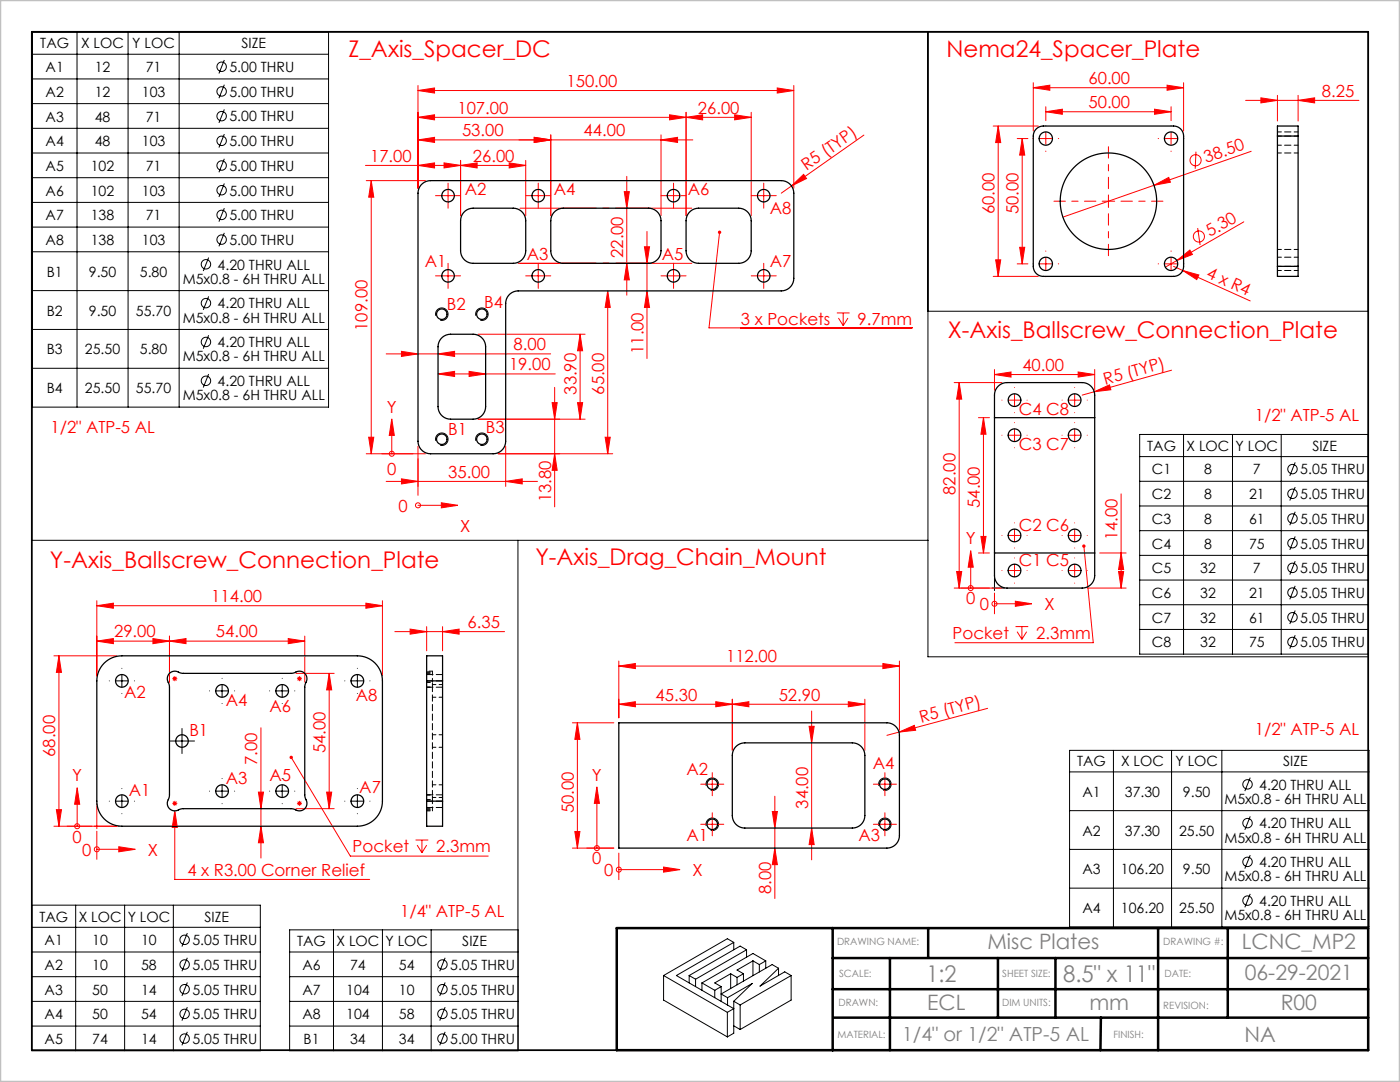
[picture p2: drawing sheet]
<svg xmlns="http://www.w3.org/2000/svg" width="279mm" height="216mm" viewBox="0 0 279 216" stroke-linecap="round" stroke-linejoin="round" font-family="sans-serif">
<g fill="none" stroke="#f00" stroke-width=".2">
<path d="M83.4 18.1l3.3-.5v1zM83.4 17.1v20.4M83.4 18.1h75M155.1 17.6l3.3 .5-3.3 .5zM158.4 17.1v20.4M206.2 17.5l3.3-.5v1zM206.2 16.5v9.6M206.2 17.5h30M232.9 17l3.3 .5-3.3 .5zM236.2 16.5v9.6M251.6 19.5l3.3 .5-3.3 .5zM254.9 19v5.1"/>
<path d="M259.1 19v5.1M72.9 33h32M73.1 36h11.8M74.1 36v54.5M74.1 36l.5 3.3h-1zM83.4 27.9l3.3-.5v1zM83.4 23.4l3.3-.5v1zM83.4 33l3.3-.5v1zM88.2 39h2.5M88.6 32.5l3.3 .5-3.3 .5zM89.4 37.8v2.5M91.9 33l3.3-.5v1z"/>
<path d="M91.9 32v11M101.6 32.5l3.3 .5-3.3 .5zM104.9 32v11M106.2 39h2.5M106.6 27.4l3.3 .5-3.3 .5zM107.4 37.8v2.5M109.9 26.9v16.1M124.6 38.2h1l-.5 3.3zM125.1 35.2v23.7M131.9 27.9l3.3-.5v1zM131.9 26.9v16.1M133.2 39h2.5"/>
<path d="M133.6 22.9l3.3 .5-3.3 .5zM134.4 37.8v2.5M136.9 23.4l3.3-.5v1zM136.9 22.4v20.6M138.3 27.9h-54.9M146.6 22.9l3.3 .5-3.3 .5zM149.9 22.4v20.6M149.9 23.4h-66.5M151.2 39h2.5M152.4 37.8v2.5M158 37.1l2.4-2.3 .6 .8zM172.4 27l-16.5 11.5"/>
<path d="M198.2 25.1h9M199.2 25.1v30M199.2 25.1l.5 3.4h-1zM203 27.6h2.1M204 27.6l.5 3.4h-1zM204 27.6v25M207.5 27.6h2.5M208.7 26.4v2.5M208.7 22.3l3.3-.5v1zM208.7 21.3v2.8M208.7 22.3h25M221.2 38.9v2.5"/>
<path d="M230.3 37l2.9-1.6 .4 1zM230.4 21.8l3.3 .5-3.3 .5zM232.5 27.6h2.5M233.7 26.4v2.5M233.7 21.3v2.8M238.7 30.3l-.2 3.4M248.6 20h22.6M249.7 30.2l-37.6 13.1M259.1 20l3.3-.5v1zM88.2 55h2.5M89.4 53.8v2.5M103.4 52.5h26.7"/>
<path d="M106.2 55h2.5M107.4 53.8v2.5M121.3 58v32.5M121.3 58l.5 3.3h-1zM125.1 52.5l.5 3.3h-1zM128.6 49.2h1l-.5 3.3zM129.1 58l.5 3.3h-1zM129.1 46.2v25.3M133.2 55h2.5M134.4 53.8v2.5M143.6 46.3l-2.1 19.1h40.5M151.2 55h2.5"/>
<path d="M152.4 53.8v2.5M198.2 55.1h9M198.7 51.8h1l-.5 3.3zM203 52.6h2.1M203.5 49.3h1l-.5 3.3zM207.5 52.6h2.5M208.7 51.4v2.5M220 40.1h2.5M232.5 52.6h2.5M233.7 51.4v2.5M234.2 53.1l15.3 6.9M234.9 52l2.6-2.1 .5 .9z"/>
<path d="M236 54l3.3 .9-.5 .9zM239 45.5l.5 3.4M248.2 44.3l-15.6 9M77.1 70.6h32.8M80.1 70.1l3.3 .5-3.3 .5zM87.4 74.6l3.3-.5v1zM87.4 74.6h23.4M87.4 70.6l3.3-.5v1zM93.6 74.1l3.3 .5-3.3 .5zM95.4 66.7h21.4M110.7 77.3v23.8M115.8 66.7v16.9"/>
<path d="M115.8 66.7l.5 3.3h-1zM167 62.4h2.6M167.3 63.5l1 1.5M168.3 62.4v2.6M169.2 63.5l-.9 1.5M190.4 76.3h9.6M191.4 76.3v41M191.4 76.3l.5 3.3h-1zM198.5 74.7l3.3-.5v1zM198.5 73.7v4.1M198.5 74.7h20M201.2 79.8h2.5"/>
<path d="M202.5 78.6v2.5M213.2 79.8h2.5M214.5 78.6v2.5M215.2 74.2l3.3 .5-3.3 .5zM218.4 78.2l3-1.4 .3 1zM218.5 73.7v4.1M233.8 73.9l-17.8 4.9M73.1 90.5h11.8M73.6 87.2h1l-.5 3.3zM77.1 96.1h30.2M78.2 83.6l.5 3.3h-1zM78.2 86.9v3.6"/>
<path d="M80.1 95.6l3.3 .5-3.3 .5zM83.4 89v9.8M99.4 90.5h22.9M100.9 96.1l3.3-.5v1zM100.9 89v8.1M110.2 80.3h1l-.5 3.3zM110.7 90.5l.5 3.3h-1zM115.3 80.3h1l-.5 3.3zM116.8 83.6h-21.4M120.8 87.2h1l-.5 3.3zM195.3 83.3h2.2M196.3 83.3l.5 3.3h-1z"/>
<path d="M196.3 83.3v27M201.2 86.8h2.5M202.5 85.6v2.5M213.2 86.8h2.5M214.5 85.6v2.5M223.7 98.5v18.8M19.3 119.9v15M76.3 119.9v15M83.4 100.8h4.7M88.1 100.3l3.3 .5-3.3 .5zM190.4 117.3h9.6M190.9 114h1l-.5 3.3z"/>
<path d="M193.7 113.2v4.1M193.7 109.9l.5 3.3h-1zM195.3 110.3h2.2M195.8 107h1l-.5 3.3zM198.5 118.3v4.2M201.2 106.8h2.5M201.2 113.8h2.5M202.5 105.6v2.5M202.5 112.6v2.5M202.6 120l3.3 .5-3.3 .5zM213.2 106.8h2.5M213.2 113.8h2.5"/>
<path d="M214.5 105.6v2.5M214.5 112.6v2.5M216.3 109l1.9 19.2h-27.6M217 117.3h7.7M219.5 110.3h5.2M223.2 114h1.1l-.6 3.3zM223.7 110.3l.6 3.3h-1.1zM10.8 130.9h12.5M11.8 130.9l.5 3.3h-1zM11.8 130.9v34M19.3 120.9l3.3-.5v1zM19.3 127.9l3.3-.5v1z"/>
<path d="M19.3 120.9h57M30.5 127.4l3.3 .5-3.3 .5zM33.8 126.9v9.2M33.8 127.9l3.3-.5v1zM34.4 135.4h1M34.5 135.1l.7 .7M34.9 134.9v1M35.2 135.1l-.7 .7M57.5 127.4l3.3 .5-3.3 .5zM59.1 134.4h7.6M59.3 135.4h1M59.4 135.1l.7 .7"/>
<path d="M59.8 134.9v1M60.1 135.1l-.7 .7M60.8 127.9h-41.5M60.8 126.9v9.2M65.7 134.4l.5 3.3h-1zM65.7 134.4v27M73 120.4l3.3 .5-3.3 .5zM78.8 126h21.9M81.8 125.5l3.3 .5-3.3 .5zM85.1 125v4.9M88.3 126l3.3-.5v1zM88.3 125v4.9"/>
<path d="M123.5 132.9l3.3-.5v1zM123.5 131.9v11.3M123.5 132.9h56M146.1 139.5v10.2M172.6 139.5v10.2M176.2 132.4l3.3 .5-3.3 .5zM179.5 131.9v13.8M198.5 120.5h4.1M202.7 125h2.5M203 126l.9 1.6M203.9 125v2.6M204.9 126l-1 1.6"/>
<path d="M15.4 157.2l.5 3.3h-1zM34.5 159.9l.7 .8M34.9 159.8v1M35.2 159.9l-.7 .8M51.6 158.1h1l-.5 3.3zM52.1 145.2v26M58.1 151.1l11.8 19.7h27.5M59.4 159.9l.7 .8M59.8 159.8v1M60.1 159.9l-.7 .8M65.2 158.1h1l-.5 3.3zM114.2 144.2h8.3"/>
<path d="M115.2 144.2v25M115.2 144.2l.5 3.3h-1zM119.1 157l.5 3.3h-1zM123.5 140.5l3.3-.5v1zM123.5 140.5h49.1M140.9 156.5h2.5M142.1 155.2v2.5M142.8 140l3.3 .5-3.3 .5zM146.1 140.5l3.4-.5v1zM154.6 158.9v20.4M161.5 144.9h1l-.5 3.3zM162 141.9v29.7"/>
<path d="M169.3 140l3.3 .5-3.3 .5zM175.3 156.5h2.5M176.6 155.2v2.5M179.4 146.1l3.1-1.4 .2 1zM197.1 141.3l-20.1 5.4M10.8 164.9h13M11.3 161.6h1l-.5 3.3zM15.4 160.5v4.4M19.3 160.4v5M19.3 165.9v5.6M19.3 169.5h4.4M23.7 169l3.3 .5-3.3 .5z"/>
<path d="M34.4 160.3h1M34.9 161.8l.5 3.3h-1zM34.9 161.8v13.7h38.9M52.1 164.9l.5 3.3h-1zM59.1 161.4h7.6M59.3 160.3h1M82.9 167.6h2.6M83.3 168.6l.9 1.6M84.2 167.6v2.6M85.2 168.6l-1 1.6M114.2 169.2h8.3M114.7 165.9h1l-.5 3.3z"/>
<path d="M119.1 160.3v8.9M123.5 170.2v5.3M123.5 173.5h8.9M132.4 173l3.3 .5-3.3 .5zM140.9 164.5h2.5M142.1 163.2v2.5M154.1 161.9h1l-.5 3.3zM154.6 169.2l.5 3.3h-1zM162 165.2l.5 3.3h-1zM175.3 164.5h2.5M176.6 163.2v2.5"/>
<circle cx="238.6" cy="32" r="1.11"/>
<circle cx="239.3" cy="47.2" r="1.11"/>
<circle cx="78.2" cy="90.5" r=".5"/>
<circle cx="83.4" cy="100.8" r=".5"/>
<circle cx="193.7" cy="117.3" r=".5"/>
<circle cx="198.5" cy="120.5" r=".5"/>
<circle cx="15.4" cy="164.9" r=".5"/>
<circle cx="19.3" cy="169.5" r=".5"/>
<circle cx="119.1" cy="169.2" r=".5"/>
<circle cx="123.5" cy="173.5" r=".5"/>
</g>
<g fill="none" stroke="#000" stroke-width=".2">
<path d="M6.5 6.4h59.1v74.8h-59.1zM6.5 15.8h59.1M6.5 10.8h59.1M15.4 6.4v74.8M25.6 6.4v74.8M35.8 6.4v74.8M44.8 12l-1.1 2.7M44.8 16.9l-1.1 2.7M185.2 6.3v124.8h87.9M6.5 20.7h59.1M6.5 25.6h59.1M6.5 30.5h59.1"/>
<path d="M6.5 35.5h59.1M44.8 21.8l-1.1 2.7M44.8 26.8l-1.1 2.6M44.8 31.7l-1.1 2.7M44.8 36.6l-1.1 2.7M6.5 40.4h59.1M6.5 45.3h59.1M6.5 50.2h59.1M6.5 58h59.1M41.6 51.4l-1 2.7M41.6 59.1l-1 2.7M44.8 41.5l-1.1 2.7"/>
<path d="M44.8 46.5l-1.1 2.7M6.5 65.7h59.1M6.5 73.5h59.1M41.6 66.9l-1 2.7M41.6 74.6l-1 2.7M87 63a1.25 1.25 0 0 1 1.1-1.6 1.25 1.25 0 0 1 1.3 1.4 1.25 1.25 0 0 1-1.6 1.1M95 63a1.25 1.25 0 0 1 1.1-1.6 1.25 1.25 0 0 1 1.3 1.4 1.25 1.25 0 0 1-1.6 1.1M185.2 62.1h87.8v-55.8h-266.7v101.5h178.9M87 88a1.25 1.25 0 0 1 1.1-1.6 1.25 1.25 0 0 1 1.3 1.4 1.25 1.25 0 0 1-1.6 1.1M95 88a1.25 1.25 0 0 1 1.1-1.6 1.25 1.25 0 0 1 1.3 1.4 1.25 1.25 0 0 1-1.6 1.1M227.4 86.7h45.7v43.8h-45.7zM227.4 96h45.7"/>
<path d="M227.4 91.1h45.7M236.2 86.7v43.8M246 86.7v43.8M255.7 86.7v43.8M258.5 92.3l-1.1 2.7M258.5 97.2l-1.1 2.7M103.4 107.8v101.8M198 117.3h2.5M198.5 115.3v2.5M227.4 101h45.7M227.4 105.9h45.7M227.4 110.8h45.7"/>
<path d="M227.4 115.7h45.7M258.5 102.1l-1.1 2.7M258.5 107l-1.1 2.7M258.5 112l-1.1 2.7M258.5 116.9l-1.1 2.7M23.1 135.9h2.5M24.3 134.6v2.5M43.1 137.9h2.5M44.3 136.6v2.5M55.1 137.9h2.5M56.3 136.6v2.5M70.1 135.9h2.5"/>
<path d="M71.3 134.6v2.5M227.4 120.7h45.7M227.4 125.6h45.7M258.5 121.8l-1.1 2.7M258.5 126.8l-1.1 2.6M23.1 159.9h2.5M24.3 158.6v2.5M35.1 147.9h2.5M36.3 146.6v2.5M43.1 157.9h2.5M44.3 156.6v2.5M55.1 157.9h2.5"/>
<path d="M56.3 156.6v2.5M70.1 159.9h2.5M71.3 158.6v2.5M140.9 156.8a1.25 1.25 0 0 1 1.1-1.6 1.25 1.25 0 0 1 1.4 1.4 1.25 1.25 0 0 1-1.6 1.1M175.4 156.8a1.25 1.25 0 0 1 1.1-1.6 1.25 1.25 0 0 1 1.3 1.4 1.25 1.25 0 0 1-1.5 1.1M213.5 149.7h59.7v35.3h-59.7zM213.5 154h59.7M222.2 149.7v35.3M233.8 149.7v35.3M243.8 149.7v35.3M249.5 155.2l-1.1 2.7M140.9 164.8a1.25 1.25 0 0 1 1.1-1.6 1.25 1.25 0 0 1 1.4 1.4 1.25 1.25 0 0 1-1.6 1.1"/>
<path d="M175.4 164.8a1.25 1.25 0 0 1 1.1-1.6 1.25 1.25 0 0 1 1.3 1.4 1.25 1.25 0 0 1-1.5 1.1M213.5 161.8h59.7M213.5 169.5h59.7M213.5 177.2h59.7M249.5 162.9l-1.1 2.7M249.5 170.6l-1.1 2.7M249.5 178.4l-1.1 2.7M6.4 180.6h45.6v29.1h-45.6zM6.4 190h45.6M6.4 194.9h45.6M6.4 199.8h45.6M6.4 185h45.6"/>
<path d="M15.1 180.6v29.1M24.9 180.6v29.1M34.6 180.6v29.1M37.4 186.2l-1.1 2.7M37.4 191.1l-1.1 2.7M37.4 196l-1.1 2.7M57.8 185.5h45.6v24.2h-45.6zM57.8 190h45.6M57.8 194.9h45.6M57.8 199.8h45.6M66.6 185.5v24.2M76.3 185.5v24.2"/>
<path d="M86 185.5v24.2M88.8 191.1l-1 2.7M88.8 196l-1 2.7M132.4 194.7v4.9l12.8 7.3M132.4 194.7l12.8 7.3M137.5 194.7l1.3 .7M137.5 194.7v1.4M138.8 195.4v1.5M140.1 196.1l2.5 1.5M140.1 196.1v1.5M142.6 197.6v1.5M143.9 196.9v2.9"/>
<path d="M143.9 196.9l-1.3 .7M145.2 199.1l4.9-2.9-3.7 3.6M145.2 199.1v1.5M145.8 194.3l-3.2 1.8 1.3 .8M145.8 194.3l1.3 .7M145.8 194.3v2.9M146.4 188l-11.4 6.7 11.4 6.6-1.2 .7M146.4 199.8l1.3 .7M146.4 188l-1.2-.7-12.8 7.4M146.4 199.8v6.4l-1.2 .7M146.4 188v1.5M147.1 195v1.5"/>
<path d="M148.4 194.3l-1.3 .7M148.4 194.3v1.5M149 189.5l-1.3-.7-10.2 5.9M149 189.5l-10.2 5.9M149 189.5v1.5M150.3 191.7l1.2 .8M150.3 191.7l-3.2 1.9 1.3 .7M150.3 191.7v3M151.5 192.5v1.4M152.8 191.7l-2.5-1.4-10.2 5.8M152.8 191.7l-1.3 .8M152.8 191.7v1.5"/>
<path d="M155.4 193.2l-1.3-.7-10.2 5.8 1.3 .8M155.4 193.2l-3.7 3.6 4.9-2.9 1.3 .8M155.4 193.2v1.4M157.9 194.7l-10.2 5.8M157.9 194.7v4.9l-10.2 5.8M6.4 204.7h45.6M37.4 201l-1.1 2.7M37.4 205.9l-1.1 2.7M57.8 204.7h45.6M88.8 201l-1 2.7M88.8 205.9l-1 2.7M145.2 202v4.9"/>
<path d="M146.4 204.7l1.3 .7M147.7 200.5v4.9"/>
<circle cx="44.2" cy="13.3" r=".94"/>
<circle cx="44.2" cy="18.2" r=".94"/>
<circle cx="44.2" cy="38" r=".94"/>
<circle cx="44.2" cy="33" r=".94"/>
<circle cx="44.2" cy="23.2" r=".94"/>
<circle cx="44.2" cy="28.1" r=".94"/>
<circle cx="41.1" cy="52.7" r=".94"/>
<circle cx="44.2" cy="47.8" r=".94"/>
<circle cx="44.2" cy="42.9" r=".94"/>
<circle cx="41.1" cy="68.2" r=".94"/>
<circle cx="41.1" cy="60.5" r=".94"/>
<circle cx="41.1" cy="76" r=".94"/>
<circle cx="257.9" cy="98.5" r=".94"/>
<circle cx="257.9" cy="93.6" r=".94"/>
<circle cx="257.9" cy="108.4" r=".94"/>
<circle cx="257.9" cy="113.3" r=".94"/>
<circle cx="257.9" cy="118.2" r=".94"/>
<circle cx="257.9" cy="103.5" r=".94"/>
<circle cx="257.9" cy="128.1" r=".94"/>
<circle cx="257.9" cy="123.2" r=".94"/>
<circle cx="249" cy="156.5" r=".94"/>
<circle cx="249" cy="179.7" r=".94"/>
<circle cx="249" cy="164.2" r=".94"/>
<circle cx="249" cy="172" r=".94"/>
<circle cx="36.8" cy="192.5" r=".94"/>
<circle cx="36.8" cy="187.5" r=".94"/>
<circle cx="36.8" cy="197.4" r=".94"/>
<circle cx="88.3" cy="197.4" r=".94"/>
<circle cx="88.3" cy="192.5" r=".94"/>
<circle cx="36.8" cy="202.3" r=".94"/>
<circle cx="36.8" cy="207.2" r=".94"/>
<circle cx="88.3" cy="202.3" r=".94"/>
<circle cx="88.3" cy="207.2" r=".94"/>
</g>
<g fill="none" stroke="#f00" stroke-width=".2" stroke-dasharray="15.2 1.3 1.3 1.3">
<path d="M88.2 39h-1.3M89.4 37.8v-1.3M90.7 39h1.2M106.2 39h-1.3M107.4 37.8v-1.3M108.7 39h1.2M133.2 39h-1.3M134.4 37.8v-1.3M135.7 39h1.2M151.2 39h-1.3M152.4 37.8v-1.3M153.7 39h1.2"/>
<path d="M206.2 27.6h-.1M208.7 25.1h.1M208.7 30.1v.1M211.2 27.6h.1M231.2 27.6h-.1M233.7 25.1h.1M233.7 30.1v.1M236.2 27.6h.1M88.2 55h-1.3M89.4 53.8v-1.3M89.4 56.3v1.2M89.4 40.3v1.2"/>
<path d="M90.7 55h1.2M106.2 55h-1.3M107.4 53.8v-1.3M107.4 56.3v1.2M107.4 40.3v1.2M108.7 55h1.2M133.2 55h-1.3M134.4 53.8v-1.3M134.4 56.3v1.2M134.4 40.3v1.2M135.7 55h1.2M151.2 55h-1.3"/>
<path d="M152.4 53.8v-1.3M152.4 56.3v1.2M152.4 40.3v1.2M153.7 55h1.2M206.2 52.6h-.1M208.7 50.1h.1M208.7 55.1v.1M211.2 52.6h.1M231.2 52.6h-.1M233.7 50.1h.1M233.7 55.1v.1M236.2 52.6h.1"/>
<path d="M200 79.8h.1M202.5 77.3h.1M205 79.8h.1M212 79.8h.1M214.5 77.3h.1M217 79.8h.1M200 86.8h.1M202.5 82.3v.1M202.5 84.3h.1M202.5 89.3v.1M205 86.8h.1M212 86.8h.1"/>
<path d="M214.5 84.3h.1M214.5 89.3v.1M214.5 82.3v.1M217 86.8h.1M200 106.8h.1M200 113.8h.1M202.5 104.3h.1M202.5 109.3v.1M202.5 111.3h.1M202.5 116.3v.1M205 106.8h.1M205 113.8h.1"/>
<path d="M212 106.8h.1M212 113.8h.1M214.5 104.3h.1M214.5 109.3v.1M214.5 111.3h.1M214.5 116.3v.1M217 106.8h.1M217 113.8h.1M140.9 156.5h-1.1M142.1 155.2v-1M142.1 157.7v1.1M143.4 156.5h1"/>
<path d="M175.3 156.5h-1M176.6 155.2v-1M176.6 157.7v1.1M177.8 156.5h1.1M140.9 164.5h-1.1M142.1 163.2v-1M142.1 165.7v1.1M143.4 164.5h1M175.3 164.5h-1M176.6 163.2v-1M176.6 165.7v1.1M177.8 164.5h1.1"/>
</g>
<g fill="none" stroke="#000" stroke-width=".2" stroke-dasharray="15.2 1.3 1.3 1.3">
<path d="M21.8 135.9h.1M24.3 133.4v-.1M24.3 138.4h.1M26.8 135.9h.1M41.8 137.9h.1M44.3 135.4v-.1M46.8 137.9h.1M53.8 137.9h.1M56.3 135.4v-.1M58.8 137.9h.1M68.8 135.9h.1M71.3 133.4v-.1"/>
<path d="M71.3 138.4h.1M73.8 135.9h.1M21.8 159.9h.1M24.3 157.4v-.1M26.8 159.9h.1M35.1 147.9h-1.3M36.3 146.6v-1.2M36.3 149.1v1.3M37.6 147.9h1.2M41.8 157.9h.1M44.3 140.4h.1M44.3 155.4v-.1"/>
<path d="M46.8 157.9h.1M53.8 157.9h.1M56.3 140.4h.1M56.3 155.4v-.1M58.8 157.9h.1M68.8 159.9h.1M71.3 157.4v-.1M73.8 159.9h.1M24.3 162.4h.1M44.3 160.4h.1M56.3 160.4h.1M71.3 162.4h.1"/>
</g>
<path d="M221.2 37.6v-8.3M218.7 40.1h-8.4M221.2 42.6v8.4M223.7 40.1h8.4" fill="none" stroke="#f00" stroke-width=".2" stroke-dasharray="15.2 1.3 1.3 1.3" stroke-dashoffset="13"/>
<path d="M6.3 6.3h266.8v203.2h-266.8z" fill="none" stroke="#000" stroke-width=".35"/>
<path d="M123.1 185.2h149.9v24.4h-149.9zM166.2 191.2h106.8M166.2 197.4h106.8M166.2 185.2v24.4M177.6 191.2v18.4M185.2 185.2v5.9M199.2 191.2v11.9M210.6 191.2v11.9M231.1 185.2v24.4M245 185.2v17.9M166.4 203.1h106.6M219.7 203.1l-.1 6.5" fill="none" stroke="#000" stroke-width=".5"/>
<path d="M102.4 52.5h37M102.4 41.5h37" fill="none" stroke="#f00" stroke-width=".2" stroke-dasharray="15.2 1.3 1.3 1.3" stroke-dashoffset="-1.4"/>
<path d="M0 0h279.4v215.9h-279.4z" fill="none" stroke="#c0c0c0" stroke-width=".5"/>
<g fill="#f00">
<path d="M179.4 146.1l3.1-1.4 .2 1z"/>
<path d="M218.4 78.2l3-1.4 .3 1z"/>
<path d="M230.3 37l2.9-1.6 .4 1z"/>
<path d="M234.9 52l2.6-2.1 .5 .9z"/>
<path d="M158 37.1l2.4-2.3 .6 .8z"/>
<path d="M236 54l3.3 .9-.5 .9z"/>
<path d="M132.4 173l3.3 .5-3.3 .5zM119.1 157l.5 3.3h-1z"/>
<path d="M216.1 108.7a.34 .34 0 0 0 .1 .6 .34 .34 0 0 0 .4-.3 .34 .34 0 0 0-.3-.4v.4v-.4zM202.6 120l3.3 .5-3.3 .5zM193.7 109.9l.5 3.3h-1zM57.9 150.9a.34 .34 0 0 0 .1 .6 .34 .34 0 0 0 .5-.4 .34 .34 0 0 0-.6-.3l.2 .3zM23.7 169l3.3 .5-3.3 .5zM15.4 157.2l.5 3.3h-1z"/>
<path d="M88.6 32.5l3.3 .5-3.3 .5zM83.4 33l3.3-.5v1zM100.9 96.1l3.3-.5v1zM80.1 95.6l3.3 .5-3.3 .5z"/>
<path d="M259.1 20l3.3-.5v1zM251.6 19.5l3.3 .5-3.3 .5zM88.3 126l3.3-.5v1zM81.8 125.5l3.3 .5-3.3 .5z"/>
<path d="M106.6 27.4l3.3 .5-3.3 .5zM131.9 27.9l3.3-.5v1zM208.7 22.3l3.3-.5v1zM230.4 21.8l3.3 .5-3.3 .5zM198.5 74.7l3.3-.5v1zM215.2 74.2l3.3 .5-3.3 .5zM19.3 120.9l3.3-.5v1zM73 120.4l3.3 .5-3.3 .5zM19.3 127.9l3.3-.5v1zM30.5 127.4l3.3 .5-3.3 .5zM34.9 161.8l-.5 3.3h1z"/>
<path d="M146.1 140.5l3.4-.5v1zM169.3 140l3.3 .5-3.3 .5z"/>
<path d="M232.9 17l3.3 .5-3.3 .5zM206.2 17.5l3.3-.5v1z"/>
<path d="M93.6 74.1l3.3 .5-3.3 .5zM87.4 74.6l3.3-.5v1z"/>
<path d="M123.5 132.9l3.3-.5v1zM176.2 132.4l3.3 .5-3.3 .5zM123.5 140.5l3.3-.5v1zM142.8 140l3.3 .5-3.3 .5z"/>
<path d="M51.6 158.1h1l-.5 3.3zM52.1 164.9l.5 3.3h-1zM11.8 130.9l.5 3.3h-1zM11.3 161.6h1l-.5 3.3z"/>
<path d="M115.3 80.3h1l-.5 3.3zM115.8 66.7l.5 3.3h-1z"/>
<path d="M73.6 87.2h1l-.5 3.3zM74.1 36l.5 3.3h-1z"/>
<path d="M190.9 114h1l-.5 3.3zM191.4 76.3l.5 3.3h-1zM195.8 107h1l-.5 3.3zM196.3 83.3l.5 3.3h-1zM223.2 114h1.1l-.6 3.3zM223.7 110.3l.6 3.3h-1.1z"/>
<path d="M65.7 134.4l.5 3.3h-1zM65.2 158.1h1l-.5 3.3z"/>
<path d="M129.1 58l.5 3.3h-1zM128.6 49.2h1l-.5 3.3zM120.8 87.2h1l-.5 3.3zM121.3 58l.5 3.3h-1zM199.2 25.1l.5 3.4h-1zM198.7 51.8h1l-.5 3.3z"/>
<path d="M204 27.6l.5 3.4h-1zM203.5 49.3h1l-.5 3.3z"/>
<path d="M162 165.2l.5 3.3h-1zM161.5 144.9h1l-.5 3.3z"/>
<path d="M154.6 169.2l.5 3.3h-1zM154.1 161.9h1l-.5 3.3z"/>
<path d="M110.7 90.5l.5 3.3h-1zM110.2 80.3h1l-.5 3.3z"/>
<path d="M114.7 165.9h1l-.5 3.3zM115.2 144.2l.5 3.3h-1z"/>
<path d="M125.1 52.5l.5 3.3h-1zM124.6 38.2h1l-.5 3.3z"/>
<path d="M33.8 127.9l3.3-.5v1zM57.5 127.4l3.3 .5-3.3 .5z"/>
<path d="M136.9 23.4l3.3-.5v1zM146.6 22.9l3.3 .5-3.3 .5z"/>
<path d="M83.4 18.1l3.3-.5v1zM155.1 17.6l3.3 .5-3.3 .5zM83.4 27.9l3.3-.5v1zM106.6 27.4l3.3 .5-3.3 .5zM83.4 23.4l3.3-.5v1zM133.6 22.9l3.3 .5-3.3 .5zM80.1 70.1l3.3 .5-3.3 .5zM87.4 70.6l3.3-.5v1z"/>
<path d="M91.9 33l3.3-.5v1zM101.6 32.5l3.3 .5-3.3 .5z"/>
<path d="M143.3 46.1a.34 .34 0 0 0 .1 .5 .34 .34 0 0 0 .5-.2 .34 .34 0 0 0-.3-.4v.3v-.3zM88.1 100.3l3.3 .5-3.3 .5zM78.2 83.6l.5 3.3h-1z"/>
</g>
<g fill="none" stroke="#000" stroke-width=".25">
<path d="M84 36.9a2.5 2.5 0 0 1 1.9-.9h70a2.5 2.5 0 0 1 2.5 2.5v17a2.5 2.5 0 0 1-2.5 2.5h-52.5a2.5 2.5 0 0 0-2.5 2.5v27.5a2.5 2.5 0 0 1-2.5 2.5h-12.5a2.5 2.5 0 0 1-2.5-2.5v-49.5a2.5 2.5 0 0 1 .6-1.6zM206.9 25.7l.6-.4 .7-.2h26a2 2 0 0 1 2 2v26a2 2 0 0 1-2 2h-26a2 2 0 0 1-2-2v-26l.2-.9zM254.9 27.1v-2h4.2v2M254.9 27.1h4.2M254.9 27.1v26M259.1 27.1v26M92.5 42.4a2.5 2.5 0 0 1 1.9-.9h8a2.5 2.5 0 0 1 2.5 2.5v6a2.5 2.5 0 0 1-2.5 2.5h-8a2.5 2.5 0 0 1-2.5-2.5v-6a2.5 2.5 0 0 1 .6-1.6zM110.5 42.4a2.5 2.5 0 0 1 1.9-.9h17a2.5 2.5 0 0 1 2.5 2.5v6a2.5 2.5 0 0 1-2.5 2.5h-17a2.5 2.5 0 0 1-2.5-2.5v-6a2.5 2.5 0 0 1 .6-1.6zM137.5 42.4a2.5 2.5 0 0 1 1.9-.9h8a2.5 2.5 0 0 1 2.5 2.5v6a2.5 2.5 0 0 1-2.5 2.5h-8a2.5 2.5 0 0 1-2.5-2.5v-6a2.5 2.5 0 0 1 .6-1.6zM254.9 53.1v2h4.2v-2M254.9 53.1h4.2M88 67.6a2.5 2.5 0 0 1 1.9-.9h4.5a2.5 2.5 0 0 1 2.5 2.5v11.9a2.5 2.5 0 0 1-2.5 2.5h-4.5a2.5 2.5 0 0 1-2.5-2.5v-11.9a2.5 2.5 0 0 1 .6-1.6z"/>
<path d="M199.2 77.1l.9-.6 .9-.2h15a2.5 2.5 0 0 1 2.5 2.5v36a2.5 2.5 0 0 1-2.5 2.5h-15a2.5 2.5 0 0 1-2.5-2.5v-36l.2-1zM198.5 83.3h20M198.5 110.3h20M20.8 132.3a5 5 0 0 1 3.5-1.4h47a5 5 0 0 1 5 5v24a5 5 0 0 1-5 5h-47a5 5 0 0 1-5-5v-24a5 5 0 0 1 1.5-3.6zM33.8 134.4a2.11 2.11 0 0 1 2.4-.1h22.4a1.6 1.6 0 0 1 1.9-.2 1.6 1.6 0 0 1 .7 1.8l-.4 1.2 .1 22a1.6 1.6 0 0 1 .2 1.9 1.6 1.6 0 0 1-1.8 .7l-1.2-.3h-22a1.6 1.6 0 0 1-1.9 .2 1.6 1.6 0 0 1-.7-1.8l.3-1.2-.1-22.1a1.7 1.7 0 0 1 .1-2.1zM85.1 135.9v-5h3.2v5M85.1 135.9h3.2M85.1 135.9v24M88.3 135.9v24M85.1 159.9v5h3.2v-5M85.1 159.9h3.2M123.5 144.2h53.5a2.5 2.5 0 0 1 2.5 2.5v20a2.5 2.5 0 0 1-2.5 2.5h-53.5z"/>
<path d="M146.9 149l.8-.6 .9-.2h21.5a2.5 2.5 0 0 1 2.5 2.5v12a2.5 2.5 0 0 1-2.5 2.5h-21.5a2.5 2.5 0 0 1-2.5-2.5v-12l.2-.9z"/>
<circle cx="89.4" cy="39" r="1.25"/>
<circle cx="107.4" cy="39" r="1.25"/>
<circle cx="134.4" cy="39" r="1.25"/>
<circle cx="152.4" cy="39" r="1.25"/>
<circle cx="208.7" cy="27.6" r="1.32"/>
<circle cx="233.7" cy="27.6" r="1.32"/>
<circle cx="89.4" cy="55" r="1.25"/>
<circle cx="107.4" cy="55" r="1.25"/>
<circle cx="134.4" cy="55" r="1.25"/>
<circle cx="152.4" cy="55" r="1.25"/>
<circle cx="208.7" cy="52.6" r="1.32"/>
<circle cx="221.2" cy="40.1" r="9.6"/>
<circle cx="233.7" cy="52.6" r="1.32"/>
<circle cx="88.2" cy="62.7" r="1.05"/>
<circle cx="96.2" cy="62.7" r="1.05"/>
<circle cx="202.5" cy="79.8" r="1.26"/>
<circle cx="214.5" cy="79.8" r="1.26"/>
<circle cx="88.2" cy="87.6" r="1.05"/>
<circle cx="96.2" cy="87.6" r="1.05"/>
<circle cx="202.5" cy="86.8" r="1.26"/>
<circle cx="214.5" cy="86.8" r="1.26"/>
<circle cx="202.5" cy="113.8" r="1.26"/>
<circle cx="202.5" cy="106.8" r="1.26"/>
<circle cx="214.5" cy="113.8" r="1.26"/>
<circle cx="214.5" cy="106.8" r="1.26"/>
<circle cx="24.3" cy="135.9" r="1.26"/>
<circle cx="44.3" cy="137.9" r="1.26"/>
<circle cx="56.3" cy="137.9" r="1.26"/>
<circle cx="71.3" cy="135.9" r="1.26"/>
<circle cx="24.3" cy="159.9" r="1.26"/>
<circle cx="36.3" cy="147.9" r="1.25"/>
<circle cx="44.3" cy="157.9" r="1.26"/>
<circle cx="56.3" cy="157.9" r="1.26"/>
<circle cx="71.3" cy="159.9" r="1.26"/>
<circle cx="142.1" cy="156.5" r="1.05"/>
<circle cx="176.6" cy="156.5" r="1.05"/>
<circle cx="142.1" cy="164.5" r="1.05"/>
<circle cx="176.6" cy="164.5" r="1.05"/>
</g>
<path d="M254.9 29h4.2M259.1 27.1h-4.2M259.1 26.3h-4.2M259.1 30.5h-4.2M254.9 54h4.2M254.9 49.8h4.2M259.1 53.1h-4.2M259.1 51.3h-4.2M86.3 136.1v-2.2M86.3 137.1v-1M86.3 159.6v-1M86.3 161.8v-2.2" fill="none" stroke="#000" stroke-width=".2" stroke-dasharray="1.3 .6" stroke-dashoffset=".5"/>
<g fill="none" stroke="#000" stroke-width=".2" stroke-dasharray="1.3 .6" stroke-dashoffset=".6">
<path d="M85.1 134.1h1.2M85.1 136.1h1.2M85.1 137.1h1.2M85.1 134.4h1.2M86.3 133.9h-1.2M86.3 139.1h2M88.3 136.6h-2M85.1 159.6h1.2M85.1 158.6h1.2M86.3 159.1h2M86.3 149.1h2M88.3 156.6h-2"/>
<path d="M88.3 146.6h-2M85.1 161.6h1.2M85.1 161.4h1.2M85.1 161.8h1.2"/>
</g>
<path d="M86.3 158.6v-21.5" fill="none" stroke="#000" stroke-width=".2" stroke-dasharray="1.3 .6" stroke-dashoffset=".4"/>
<path d="M85.1 137.1h3.2M88.3 135.9h-3.2M88.3 134.6h-3.2M88.3 159.9h-3.2M88.3 158.6h-3.2M85.1 161.1h3.2" fill="none" stroke="#000" stroke-width=".2" stroke-dasharray="1.3 .6"/>
<g font-size="4.6" fill="#f00">
<text x="69.5" y="11.3">Z_Axis_Spacer_DC</text>
<text x="188.9" y="11.3">Nema24_Spacer_Plate</text>
<text x="189.2" y="67.5">X-Axis_Ballscrew_Connection_Plate</text>
<text x="9.9" y="113.3">Y-Axis_Ballscrew_Connection_Plate</text>
<text x="106.8" y="112.8">Y-Axis_Drag_Chain_Mount</text>
</g>
<g font-size="4.6" fill="#808080">
<text x="184.9" y="195.9">1:2</text>
<text x="212.2" y="195.9">8.5&quot; x 11&quot;</text>
</g>
<g font-size="4.2" fill="#808080">
<text x="197.1" y="189.4">Misc Plates</text>
<text x="247.8" y="189.4">LCNC_MP2</text>
<text x="248.4" y="195.5">06-29-2021</text>
<text x="185.1" y="201.5">ECL</text>
<text x="217.4" y="201.5">mm</text>
<text x="255.6" y="201.5">R00</text>
<text x="248.4" y="207.9">NA</text>
</g>
<text font-size="3.9" fill="#808080" x="180" y="207.8">1/4&quot; or 1/2&quot; ATP-5 AL</text>
<g font-size="3.3" fill="#f00">
<text x="113.1" y="17.3">150.00</text>
<text x="217.2" y="16.8">60.00</text>
<text x="91.3" y="22.7">107.00</text>
<text x="139.3" y="22.7">26.00</text>
<text x="217.2" y="21.6">50.00</text>
<text x="263.8" y="19.3">8.25</text>
<text x="92.2" y="27.2">53.00</text>
<text x="116.5" y="27.2">44.00</text>
<text x="73.9" y="32.3">17.00</text>
<text x="94.4" y="32.3">26.00</text>
<text x="160.9" y="34.2" transform="rotate(-35 160.9 34.2)">R5 (TYP)</text>
<text x="240.7" y="32.5" transform="rotate(-19 240.7 32.5)">38.50</text>
<text x="92.8" y="39">A2</text>
<text x="110.5" y="39">A4</text>
<text x="137.3" y="39">A6</text>
<text x="153.7" y="42.7">A8</text>
<text x="198.5" y="42.8" transform="rotate(-90 198.5 42.8)">60.00</text>
<text x="203.3" y="42.8" transform="rotate(-90 203.3 42.8)">50.00</text>
<text x="241.5" y="47.3" transform="rotate(-30 241.5 47.3)">5.30</text>
<text x="84.8" y="53.3">A1</text>
<text x="105.1" y="51.9">A3</text>
<text x="124.4" y="51.5" transform="rotate(-90 124.4 51.5)">22.00</text>
<text x="132.1" y="51.9">A5</text>
<text x="153.7" y="53.3">A7</text>
<text x="240.6" y="55.3" transform="rotate(24 240.6 55.3)">4 x R4</text>
<text x="89.2" y="61.9">B2</text>
<text x="96.6" y="61.4">B4</text>
<text x="147.9" y="64.9">3 x Pockets</text>
<text x="171.2" y="64.9">9.7mm</text>
<text x="73.4" y="66" transform="rotate(-90 73.4 66)">109.00</text>
<text x="102.5" y="69.9">8.00</text>
<text x="128.4" y="70.6" transform="rotate(-90 128.4 70.6)">11.00</text>
<text x="101.6" y="73.9">19.00</text>
<text x="204" y="74">40.00</text>
<text x="220.6" y="76.8" transform="rotate(-16 220.6 76.8)">R5 (TYP)</text>
<text x="77.2" y="82.3">Y</text>
<text x="115" y="78.8" transform="rotate(-90 115 78.8)">33.90</text>
<text x="120.6" y="78.8" transform="rotate(-90 120.6 78.8)">65.00</text>
<text x="203.3" y="82.8">C4 C8</text>
<text x="10.1" y="86.3">1/2&quot; ATP-5 AL</text>
<text x="89.5" y="86.9">B1</text>
<text x="96.9" y="86.5">B3</text>
<text x="203.3" y="89.9">C3 C7</text>
<text x="250.4" y="84.1">1/2&quot; ATP-5 AL</text>
<text x="77.3" y="94.8">0</text>
<text x="89.5" y="95.3">35.00</text>
<text x="110" y="100.2" transform="rotate(-90 110 100.2)">13.80</text>
<text x="190.7" y="98.7" transform="rotate(-90 190.7 98.7)">82.00</text>
<text x="195.5" y="101.3" transform="rotate(-90 195.5 101.3)">54.00</text>
<text x="79.5" y="102.1">0</text>
<text x="91.8" y="106.1">X</text>
<text x="203.3" y="105.9">C2 C6</text>
<text x="223" y="107.8" transform="rotate(-90 223 107.8)">14.00</text>
<text x="192.7" y="108.6">Y</text>
<text x="203.3" y="112.9">C1 C5</text>
<text x="42.2" y="120.1">114.00</text>
<text x="93.3" y="125.3">6.35</text>
<text x="192.8" y="120.6">0</text>
<text x="195.5" y="121.7">0</text>
<text x="208.4" y="121.8">X</text>
<text x="22.8" y="127.2">29.00</text>
<text x="43.1" y="127.2">54.00</text>
<text x="190.1" y="127.5">Pocket</text>
<text x="206.8" y="127.5">2.3mm</text>
<text x="144.9" y="132.2">112.00</text>
<text x="24.8" y="139.3">A2</text>
<text x="45.1" y="140.9">A4</text>
<text x="53.8" y="142.1">A6</text>
<text x="71" y="139.9">A8</text>
<text x="130.8" y="139.8">45.30</text>
<text x="155.4" y="139.8">52.90</text>
<text x="37.8" y="146.8">B1</text>
<text x="183.8" y="144.2" transform="rotate(-15 183.8 144.2)">R5 (TYP)</text>
<text x="250.4" y="146.7">1/2&quot; ATP-5 AL</text>
<text x="11" y="151" transform="rotate(-90 11 151)">68.00</text>
<text x="14.4" y="155.9">Y</text>
<text x="51.4" y="152.6" transform="rotate(-90 51.4 152.6)">7.00</text>
<text x="53.8" y="155.8">A5</text>
<text x="65" y="150.3" transform="rotate(-90 65 150.3)">54.00</text>
<text x="118.1" y="155.8">Y</text>
<text x="137" y="154.6">A2</text>
<text x="174.2" y="153.5">A4</text>
<text x="25.7" y="158.9">A1</text>
<text x="45.1" y="156.4">A3</text>
<text x="71.7" y="158.2">A7</text>
<text x="161.3" y="161.4" transform="rotate(-90 161.3 161.4)">34.00</text>
<text x="114.5" y="162.3" transform="rotate(-90 114.5 162.3)">50.00</text>
<text x="137" y="167.9">A1</text>
<text x="171.4" y="167.9">A3</text>
<text x="14.5" y="168.1">0</text>
<text x="16.4" y="170.7">0</text>
<text x="29.5" y="170.8">X</text>
<text x="70.4" y="170.1">Pocket</text>
<text x="87.1" y="170.1">2.3mm</text>
<text x="118.2" y="172.5">0</text>
<text x="37.4" y="174.8">4 x R3.00 Corner Relief</text>
<text x="120.6" y="174.8">0</text>
<text x="138.2" y="174.8">X</text>
<text x="153.9" y="178.4" transform="rotate(-90 153.9 178.4)">8.00</text>
<text x="79.9" y="183">1/4&quot; ATP-5 AL</text>
</g>
<g font-size="2.8">
<text x="8" y="9.7">TAG</text>
<text x="16.2" y="9.7">X LOC</text>
<text x="26.4" y="9.7">Y LOC</text>
<text x="48.2" y="9.7">SIZE</text>
<text x="9.1" y="14.4">A1</text>
<text x="18.9" y="14.4">12</text>
<text x="29.1" y="14.4">71</text>
<text x="45.8" y="14.4">5.00 THRU</text>
<text x="9.1" y="19.3">A2</text>
<text x="18.9" y="19.3">12</text>
<text x="28.3" y="19.3">103</text>
<text x="45.8" y="19.3">5.00 THRU</text>
<text x="9.1" y="24.2">A3</text>
<text x="9.1" y="29.2">A4</text>
<text x="18.9" y="24.2">48</text>
<text x="18.9" y="29.2">48</text>
<text x="28.3" y="29.2">103</text>
<text x="29.1" y="24.2">71</text>
<text x="45.8" y="24.2">5.00 THRU</text>
<text x="45.8" y="29.2">5.00 THRU</text>
<text x="9.1" y="34.1">A5</text>
<text x="18.1" y="34.1">102</text>
<text x="29.1" y="34.1">71</text>
<text x="45.8" y="34.1">5.00 THRU</text>
<text x="9.1" y="39">A6</text>
<text x="18.1" y="39">102</text>
<text x="28.3" y="39">103</text>
<text x="45.8" y="39">5.00 THRU</text>
<text x="9.1" y="44">A7</text>
<text x="18.1" y="44">138</text>
<text x="29.1" y="44">71</text>
<text x="45.8" y="44">5.00 THRU</text>
<text x="9.1" y="48.9">A8</text>
<text x="18.1" y="48.9">138</text>
<text x="28.3" y="48.9">103</text>
<text x="43.4" y="53.8">4.20 THRU ALL</text>
<text x="45.8" y="48.9">5.00 THRU</text>
<text x="9.3" y="55.2">B1</text>
<text x="17.7" y="55.2">9.50</text>
<text x="27.9" y="55.2">5.80</text>
<text x="36.5" y="56.6">M5x0.8 - 6H THRU ALL</text>
<text x="9.3" y="63">B2</text>
<text x="17.7" y="63">9.50</text>
<text x="27.1" y="63">55.70</text>
<text x="36.5" y="64.4">M5x0.8 - 6H THRU ALL</text>
<text x="43.4" y="61.6">4.20 THRU ALL</text>
<text x="9.3" y="70.7">B3</text>
<text x="16.9" y="70.7">25.50</text>
<text x="27.9" y="70.7">5.80</text>
<text x="43.4" y="69.3">4.20 THRU ALL</text>
<text x="36.5" y="72.1">M5x0.8 - 6H THRU ALL</text>
<text x="43.4" y="77.1">4.20 THRU ALL</text>
<text x="9.3" y="78.5">B4</text>
<text x="16.9" y="78.5">25.50</text>
<text x="27.1" y="78.5">55.70</text>
<text x="36.5" y="79.9">M5x0.8 - 6H THRU ALL</text>
<text x="228.9" y="90">TAG</text>
<text x="236.8" y="90">X LOC</text>
<text x="246.6" y="90">Y LOC</text>
<text x="261.9" y="90">SIZE</text>
<text x="229.9" y="94.7">C1</text>
<text x="240.3" y="94.7">8</text>
<text x="250" y="94.7">7</text>
<text x="259.5" y="94.7">5.05 THRU</text>
<text x="229.9" y="99.6">C2</text>
<text x="240.3" y="99.6">8</text>
<text x="249.3" y="99.6">21</text>
<text x="259.5" y="99.6">5.05 THRU</text>
<text x="229.9" y="104.5">C3</text>
<text x="240.3" y="104.5">8</text>
<text x="249.3" y="104.5">61</text>
<text x="259.5" y="104.5">5.05 THRU</text>
<text x="229.9" y="109.5">C4</text>
<text x="240.3" y="109.5">8</text>
<text x="249.3" y="109.5">75</text>
<text x="259.5" y="109.5">5.05 THRU</text>
<text x="229.9" y="114.4">C5</text>
<text x="229.9" y="119.3">C6</text>
<text x="239.5" y="114.4">32</text>
<text x="239.5" y="119.3">32</text>
<text x="249.3" y="119.3">21</text>
<text x="250" y="114.4">7</text>
<text x="259.5" y="114.4">5.05 THRU</text>
<text x="259.5" y="119.3">5.05 THRU</text>
<text x="229.9" y="124.2">C7</text>
<text x="239.5" y="124.2">32</text>
<text x="249.3" y="124.2">61</text>
<text x="259.5" y="124.2">5.05 THRU</text>
<text x="229.9" y="129.2">C8</text>
<text x="239.5" y="129.2">32</text>
<text x="249.3" y="129.2">75</text>
<text x="259.5" y="129.2">5.05 THRU</text>
<text x="215" y="152.9">TAG</text>
<text x="223.7" y="152.9">X LOC</text>
<text x="234.6" y="152.9">Y LOC</text>
<text x="256.1" y="152.9">SIZE</text>
<text x="216" y="159">A1</text>
<text x="224.5" y="159">37.30</text>
<text x="236.1" y="159">9.50</text>
<text x="244.3" y="160.4">M5x0.8 - 6H THRU ALL</text>
<text x="251.3" y="157.6">4.20 THRU ALL</text>
<text x="216" y="166.7">A2</text>
<text x="224.5" y="166.7">37.30</text>
<text x="235.3" y="166.7">25.50</text>
<text x="251.3" y="165.3">4.20 THRU ALL</text>
<text x="244.3" y="168.1">M5x0.8 - 6H THRU ALL</text>
<text x="251.3" y="173">4.20 THRU ALL</text>
<text x="216" y="174.5">A3</text>
<text x="223.7" y="174.5">106.20</text>
<text x="236.1" y="174.5">9.50</text>
<text x="244.3" y="175.9">M5x0.8 - 6H THRU ALL</text>
<text x="7.9" y="183.9">TAG</text>
<text x="15.7" y="183.9">X LOC</text>
<text x="25.5" y="183.9">Y LOC</text>
<text x="40.8" y="183.9">SIZE</text>
<text x="216" y="182.2">A4</text>
<text x="223.7" y="182.2">106.20</text>
<text x="235.3" y="182.2">25.50</text>
<text x="244.3" y="183.6">M5x0.8 - 6H THRU ALL</text>
<text x="251.3" y="180.8">4.20 THRU ALL</text>
<text x="8.9" y="188.6">A1</text>
<text x="18.4" y="188.6">10</text>
<text x="28.2" y="188.6">10</text>
<text x="38.4" y="188.6">5.05 THRU</text>
<text x="59.3" y="188.8">TAG</text>
<text x="67.2" y="188.8">X LOC</text>
<text x="76.9" y="188.8">Y LOC</text>
<text x="92.3" y="188.8">SIZE</text>
<text x="8.9" y="193.5">A2</text>
<text x="18.4" y="193.5">10</text>
<text x="28.2" y="193.5">58</text>
<text x="38.4" y="193.5">5.05 THRU</text>
<text x="60.4" y="193.5">A6</text>
<text x="69.9" y="193.5">74</text>
<text x="79.6" y="193.5">54</text>
<text x="89.9" y="193.5">5.05 THRU</text>
<text x="8.9" y="198.5">A3</text>
<text x="8.9" y="203.4">A4</text>
<text x="18.4" y="198.5">50</text>
<text x="18.4" y="203.4">50</text>
<text x="28.2" y="198.5">14</text>
<text x="28.2" y="203.4">54</text>
<text x="38.4" y="198.5">5.05 THRU</text>
<text x="38.4" y="203.4">5.05 THRU</text>
<text x="60.4" y="198.5">A7</text>
<text x="60.4" y="203.4">A8</text>
<text x="69.1" y="198.5">104</text>
<text x="69.1" y="203.4">104</text>
<text x="79.6" y="198.5">10</text>
<text x="79.6" y="203.4">58</text>
<text x="89.9" y="198.5">5.05 THRU</text>
<text x="89.9" y="203.4">5.05 THRU</text>
<text x="8.9" y="208.3">A5</text>
<text x="18.4" y="208.3">74</text>
<text x="28.2" y="208.3">14</text>
<text x="38.4" y="208.3">5.05 THRU</text>
<text x="60.6" y="208.3">B1</text>
<text x="69.9" y="208.3">34</text>
<text x="79.6" y="208.3">34</text>
<text x="89.9" y="208.3">5.00 THRU</text>
</g>
<g font-size="2" fill="#808080">
<text x="167" y="188.7">DRAWING NAME:</text>
<text x="232.2" y="188.7">DRAWING #:</text>
<text x="167.5" y="195">SCALE:</text>
<text x="200" y="195">SHEET SIZE:</text>
<text x="232.4" y="195">DATE:</text>
<text x="167.3" y="200.8">DRAWN:</text>
<text x="200" y="200.8">DIM UNITS:</text>
<text x="232.2" y="201.3">REVISION:</text>
<text x="167.1" y="207.1">MATERIAL:</text>
<text x="222.2" y="207.1">FINISH:</text>
</g>
</svg>
